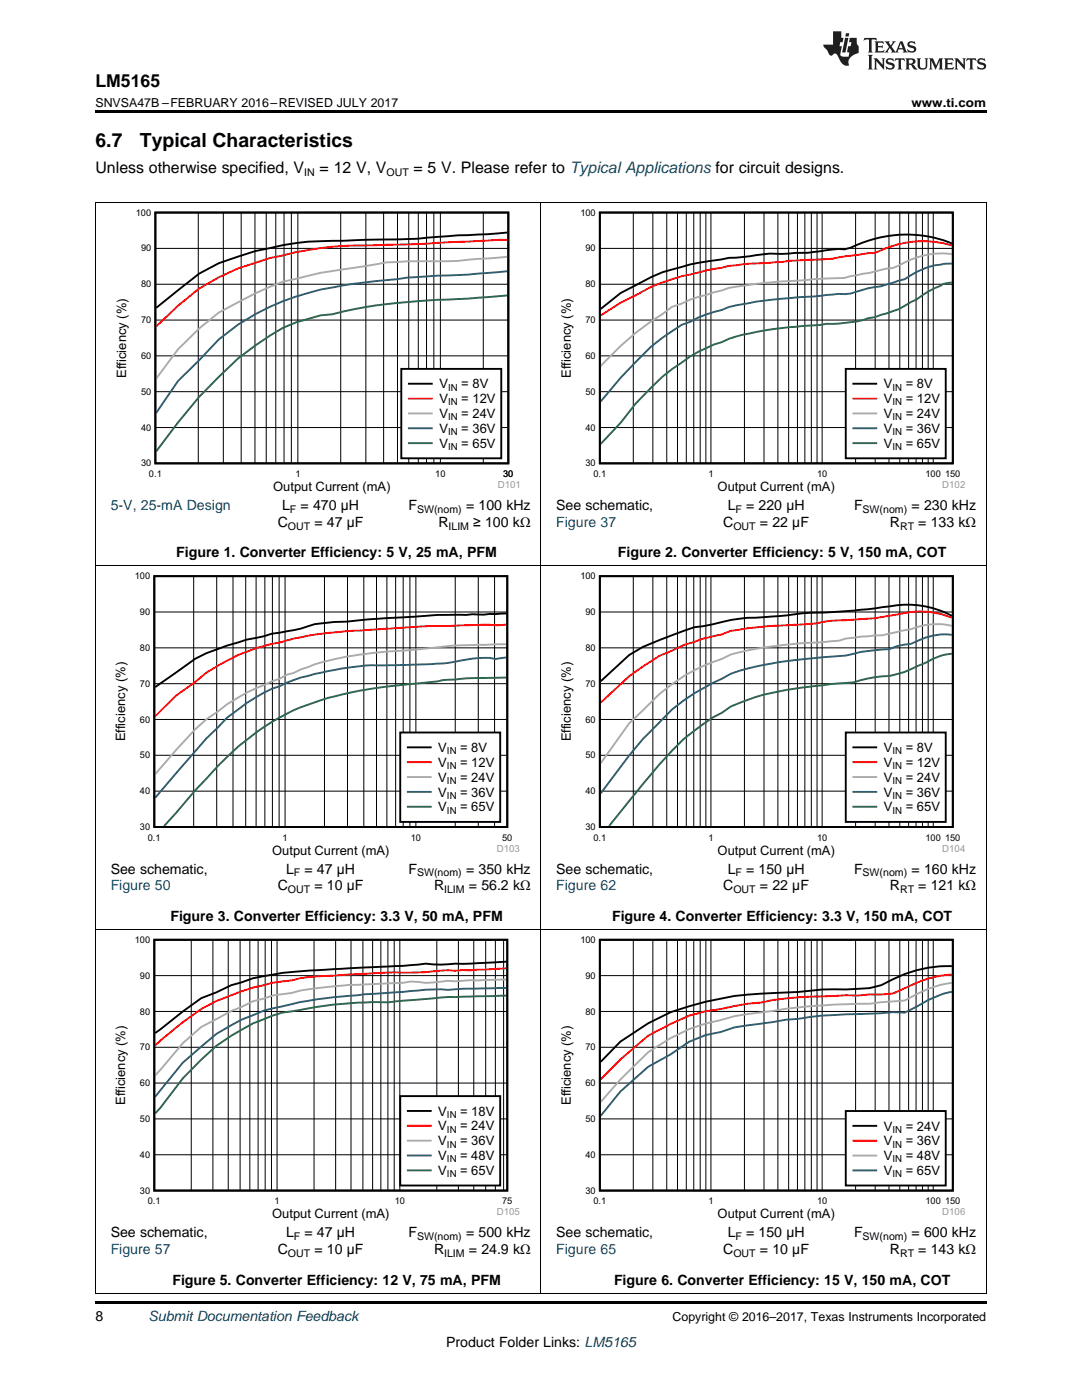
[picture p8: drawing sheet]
<svg xmlns="http://www.w3.org/2000/svg" width="216mm" height="279mm" viewBox="0 0 216 279" stroke-linecap="round" stroke-linejoin="round" font-family="sans-serif">
<path d="M19 259.7h177.8v.5h-177.8z" fill="#000"/>
<path d="M19.1 185.5v72.6M107.9 185.5v72.6M196.8 185.5v72.6M19 258.1h177.8" fill="none" stroke="#000" stroke-width=".2"/>
<path d="M23.1 186.9h80.5v56.8h-80.5z" fill-rule="evenodd" fill="#fff"/>
<path d="M30.8 187.6h70.4v50h-70.4zM101 191.9l-7.2 .4h-2.9a22.5 22.5 0 0 1-6 0l-4.5 .5-12.2 .5a119.5 119.5 0 0 0-13.8 1.2l-3.9 .7-4.3 1.4-3.1 1.5-2.9 1.1-3.7 2.7-5.5 4.3" fill="none" stroke="#000" stroke-width=".38"/>
<g fill="none" stroke="#000" stroke-width=".2">
<path d="M30.8 194.7h70.4M38.2 187.6v50M42.5 187.6v50M45.5 187.6v50M47.9 187.6v50M49.9 187.6v50M51.5 187.6v50M52.9 187.6v50M54.2 187.6v50M55.3 187.6v50M62.7 187.6v50M67 187.6v50"/>
<path d="M70 187.6v50M72.4 187.6v50M74.4 187.6v50M76 187.6v50M77.4 187.6v50M78.7 187.6v50M79.8 187.6v50M87.2 187.6v50M91.5 187.6v50M94.5 187.6v50M96.9 187.6v50M98.8 187.6v50"/>
<path d="M100.5 187.6v50M30.8 216.2h70.4M30.8 209h70.4M30.8 201.9h70.4M30.8 230.5h70.4M30.8 223.3h70.4"/>
</g>
<path d="M101 193.3l-10.1 .4a27.2 27.2 0 0 0-6 .3 306.2 306.2 0 0 0-25 1.2l-1.7 .5a45.7 45.7 0 0 0-18 5.7l-3.7 2.6-5.5 4.7" fill="none" stroke="#f00" stroke-width=".38"/>
<path d="M101 195.5l-7.2 .1-2.9 .2-1.5-.1a23.8 23.8 0 0 1-7.5 .2l-1.5 .2-4.5 .2a117.2 117.2 0 0 0-16 1.4l-1.7 .5-3.8 .5-1.7 .6-2.2 .5-2.3 1.2-2 .8-6 3.2-3.7 3.2-5.5 6.4" fill="none" stroke="#ababab" stroke-width=".38"/>
<path d="M101 197.2l-8.7 .1-2.9 .3-1.5-.2a505.4 505.4 0 0 0-24.7 2l-3.3 .6-7.2 1.7-4.5 1.8-5.1 2.9-6.6 5.7-5.5 6.8" fill="none" stroke="#295c75" stroke-width=".38"/>
<path d="M101 198.7l-5.7 .1a225.2 225.2 0 0 0-17.9 1.2 86.4 86.4 0 0 0-19.2 1.8l-1.9 .3-1.9 .6a33.5 33.5 0 0 0-8.2 4l-3.1 2-2.9 2.8-3.7 3.7-4.5 5.9-1 1.1" fill="none" stroke="#296b4a" stroke-width=".38"/>
<path d="M79.9 218.8h19.9v17.8h-19.9z" fill-rule="evenodd" fill="#fff"/>
<path d="M79.9 218.8h19.9v17.8h-19.9zM81.4 221.7h4.5" fill="none" stroke="#000" stroke-width=".38"/>
<path d="M81.4 224.7h4.5" fill="none" stroke="#f00" stroke-width=".38"/>
<path d="M81.4 227.6h4.5" fill="none" stroke="#ababab" stroke-width=".38"/>
<path d="M81.4 230.6h4.5" fill="none" stroke="#295c75" stroke-width=".38"/>
<path d="M81.4 233.6h4.5" fill="none" stroke="#296b4a" stroke-width=".38"/>
<path d="M112 186.9h80.5v56.8h-80.5z" fill-rule="evenodd" fill="#fff"/>
<path d="M119.7 187.6h70.4v50h-70.4zM189.9 192.8a25.5 25.5 0 0 0-14 3.8l-2.4 .6-4.7 .3a47.5 47.5 0 0 0-9.6 .5l-4.9 .2a60.3 60.3 0 0 0-20.5 3.8l-4.5 2.2-5.5 3.7-3.9 4" fill="none" stroke="#000" stroke-width=".38"/>
<g fill="none" stroke="#000" stroke-width=".2">
<path d="M119.7 194.7h70.4M126.4 187.6v50M130.3 187.6v50M133 187.6v50M135.2 187.6v50M136.9 187.6v50M138.4 187.6v50M139.7 187.6v50M140.8 187.6v50M141.9 187.6v50M148.5 187.6v50M152.4 187.6v50"/>
<path d="M155.2 187.6v50M157.4 187.6v50M159.1 187.6v50M160.6 187.6v50M161.9 187.6v50M163 187.6v50M164 187.6v50M170.7 187.6v50M174.6 187.6v50M177.4 187.6v50M179.5 187.6v50M181.3 187.6v50"/>
<path d="M182.8 187.6v50M184.1 187.6v50M185.2 187.6v50M186.2 187.6v50M119.7 216.2h70.4M119.7 209h70.4M119.7 201.9h70.4M119.7 230.5h70.4M119.7 223.3h70.4"/>
</g>
<path d="M189.9 194.5l-1.1 .1a21.3 21.3 0 0 0-8.3 2.6l-2.3 1.1-7 .4-2.4-.1-4.8 .3a60.4 60.4 0 0 0-12.2 1.2l-2.6 .2-8.4 1.5-3.3 .9-3.7 1.7-4.5 2.3-5.5 4.7-3.9 4" fill="none" stroke="#f00" stroke-width=".38"/>
<path d="M189.9 196.2l-1.1 .1a18.4 18.4 0 0 0-5.9 2.1l-2.4 1.3-7 .6a140.3 140.3 0 0 0-21.7 1.8l-5.3 .7-2.7 .8a34 34 0 0 0-14.5 6.4l-5.5 5.4-3.9 4.5" fill="none" stroke="#ababab" stroke-width=".38"/>
<path d="M189.9 197.9l-.4 .1a17.2 17.2 0 0 0-6.6 2.9l-2.4 1.2-2.3-.1-2.3 .2-7.1 .2a60.3 60.3 0 0 0-9.6 .9l-2.4 .2-10.3 1.5-2.7 1-3 .6-3.3 1.3-3.7 2.5-4.5 2.5-5.5 4.9-3.9 4.9" fill="none" stroke="#295c75" stroke-width=".38"/>
<path d="M168.8 221.7h19.9v14.9h-19.9z" fill-rule="evenodd" fill="#fff"/>
<path d="M168.8 221.7h19.9v14.9h-19.9zM170.3 224.7h4.5" fill="none" stroke="#000" stroke-width=".38"/>
<path d="M170.3 227.7h4.5" fill="none" stroke="#f00" stroke-width=".38"/>
<path d="M170.3 230.6h4.5" fill="none" stroke="#ababab" stroke-width=".38"/>
<path d="M170.3 233.6h4.5" fill="none" stroke="#295c75" stroke-width=".38"/>
<path d="M19.1 113v72.6M107.9 113v72.6M196.8 113v72.6M19 185.5h177.8" fill="none" stroke="#000" stroke-width=".2"/>
<path d="M23.1 114.3h80.5v56.8h-80.5z" fill-rule="evenodd" fill="#fff"/>
<path d="M30.8 115h70.4v50h-70.4zM101 122.4l-5.6 .2a307.5 307.5 0 0 0-22.5 1.1l-7.5 .6a13.8 13.8 0 0 0-5.3 1.1l-5.8 1.1-1.7 .5-3.4 .7-1.6 .5a48.7 48.7 0 0 0-8.7 3.3l-7.9 5.6" fill="none" stroke="#000" stroke-width=".38"/>
<g fill="none" stroke="#000" stroke-width=".2">
<path d="M38.6 115v50.1M43.2 115v50.1M46.5 115v50.1M49 115v50.1M51.1 115v50.1M52.8 115v50.1M54.4 115v50.1M55.7 115v50.1M56.9 115v50.1M64.7 115v50.1M69.3 115v50.1M72.6 115v50.1"/>
<path d="M75.1 115v50.1M77.2 115v50.1M78.9 115v50.1M80.5 115v50.1M81.8 115v50.1M83 115v50.1M90.8 115v50.1M95.4 115v50.1M98.7 115v50.1M30.8 136.4h70.4M30.8 129.3h70.4M30.8 122.1h70.4"/>
<path d="M30.8 157.9h70.4M30.8 150.7h70.4M30.8 143.6h70.4"/>
</g>
<path d="M101 124.6l-2.1 .2-2.4-.1-3.4 .1a425.1 425.1 0 0 0-29 1.7l-5.5 .9-2.9 .9a38.1 38.1 0 0 0-14.5 6l-2.3 1.8-3.8 2.7-4.1 4.1" fill="none" stroke="#f00" stroke-width=".38"/>
<path d="M101 128.6l-4.5 .1a93.5 93.5 0 0 0-13.9 1l-6 .4a57.9 57.9 0 0 0-16.5 3.5l-1.5 .7-1.4 .4-1.5 .8-3.1 1.2a31.6 31.6 0 0 0-9.1 5.3l-2.3 1.6-2.3 2-7.9 8.9" fill="none" stroke="#ababab" stroke-width=".38"/>
<path d="M101 131.2l-2.1 .3a17.8 17.8 0 0 0-7 .3 72.7 72.7 0 0 1-12.9 1 49.4 49.4 0 0 0-11 .7 53.9 53.9 0 0 0-10.8 2.7l-1.5 .8a26 26 0 0 0-8.1 4.5l-2.3 1.7-4.1 4.2-10.2 11.8" fill="none" stroke="#295c75" stroke-width=".38"/>
<path d="M101 135.2l-7.9 .2-4.7 .3-1.2 .3a122 122 0 0 0-21.8 3.3 45.4 45.4 0 0 0-20.1 11.8l-6.4 6.6-6.2 7.2" fill="none" stroke="#296b4a" stroke-width=".38"/>
<path d="M79.9 146.2h19.9v17.8h-19.9z" fill-rule="evenodd" fill="#fff"/>
<path d="M79.9 146.2h19.9v17.8h-19.9zM81.4 149.1h4.5" fill="none" stroke="#000" stroke-width=".38"/>
<path d="M81.4 152.1h4.5" fill="none" stroke="#f00" stroke-width=".38"/>
<path d="M81.4 155.1h4.5" fill="none" stroke="#ababab" stroke-width=".38"/>
<path d="M81.4 158h4.5" fill="none" stroke="#295c75" stroke-width=".38"/>
<path d="M81.4 161h4.5" fill="none" stroke="#296b4a" stroke-width=".38"/>
<path d="M112 114.3h80.5v56.8h-80.5z" fill-rule="evenodd" fill="#fff"/>
<path d="M119.7 115h70.4v50h-70.4zM189.9 122.9a18.7 18.7 0 0 0-12.4-1.9l-1.5 .2a135.9 135.9 0 0 1-16 1.2l-3.1 .4-4.5 .4a36.1 36.1 0 0 0-10.1 1.4l-3.8 .6-4.4 1.6-5.8 2.3-2.8 1.6-5.6 5.3" fill="none" stroke="#000" stroke-width=".38"/>
<g fill="none" stroke="#000" stroke-width=".2">
<path d="M126.4 115v50.1M130.3 115v50.1M133 115v50.1M135.2 115v50.1M136.9 115v50.1M138.4 115v50.1M139.7 115v50.1M140.8 115v50.1M141.9 115v50.1M148.5 115v50.1M152.4 115v50.1M155.2 115v50.1"/>
<path d="M157.4 115v50.1M159.1 115v50.1M160.6 115v50.1M161.9 115v50.1M163 115v50.1M164 115v50.1M170.7 115v50.1M174.6 115v50.1M177.4 115v50.1M179.5 115v50.1M181.3 115v50.1M182.8 115v50.1"/>
<path d="M184.1 115v50.1M185.2 115v50.1M186.2 115v50.1M119.7 136.4h70.4M119.7 129.3h70.4M119.7 122.1h70.4M119.7 157.9h70.4M119.7 150.7h70.4M119.7 143.6h70.4"/>
</g>
<path d="M189.9 123.3a16.8 16.8 0 0 0-11-.6 77.1 77.1 0 0 1-13 1.2 77.6 77.6 0 0 1-12 1l-4.8 .5-3.3 .5-1.8 .7-3.6 .8-3.9 1.3-4.9 2.2-6.1 4-5.6 5.3" fill="none" stroke="#f00" stroke-width=".38"/>
<path d="M189.9 124.9a12.5 12.5 0 0 0-8.1 .7l-5.8 1.2-4.3 .3-2.9 .3-1.5 .5-2.9 .2a87.7 87.7 0 0 0-18.6 2.5l-1.8 .9a34.9 34.9 0 0 0-15.7 10.3l-2.8 2.6-5.6 7.9" fill="none" stroke="#ababab" stroke-width=".38"/>
<path d="M189.9 126.7a11.6 11.6 0 0 0-6.7 1.1l-1.4 .7-2.9 .5-1.4 .5-2.9 .3a24.4 24.4 0 0 0-5.8 1l-4.4 .3a75 75 0 0 0-18.6 3.4l-1.8 1a48.2 48.2 0 0 0-9.9 6.1l-5.8 5.9-2.8 3.3-5.6 7.5" fill="none" stroke="#295c75" stroke-width=".38"/>
<path d="M189.9 130.5l-1.4 .2a12.5 12.5 0 0 0-3.8 1.6l-1.5 .6a19.4 19.4 0 0 1-8.6 2.2l-4.4 1.1-4.3 .3a90.4 90.4 0 0 0-15.2 2.6l-4.9 1.9-1.8 1.3a42.5 42.5 0 0 0-12.4 10.2l-10.1 12.4" fill="none" stroke="#296b4a" stroke-width=".38"/>
<path d="M168.8 146.2h19.9v17.8h-19.9z" fill-rule="evenodd" fill="#fff"/>
<path d="M168.8 146.2h19.9v17.8h-19.9zM170.3 149.1h4.5" fill="none" stroke="#000" stroke-width=".38"/>
<path d="M170.3 152.1h4.5" fill="none" stroke="#f00" stroke-width=".38"/>
<path d="M170.3 155.1h4.5" fill="none" stroke="#ababab" stroke-width=".38"/>
<path d="M170.3 158h4.5" fill="none" stroke="#295c75" stroke-width=".38"/>
<path d="M170.3 161h4.5" fill="none" stroke="#296b4a" stroke-width=".38"/>
<path d="M19.1 40.4v72.6M107.9 40.4v72.6M196.8 40.4v72.6M19 112.9h177.8" fill="none" stroke="#000" stroke-width=".2"/>
<path d="M23.3 41.7h80.2v56.8h-80.2z" fill-rule="evenodd" fill="#fff"/>
<path d="M31 42.4h70.4v50.1h-70.4zM101.2 46.4l-3.8 .3-6 .3a199.4 199.4 0 0 1-20.6 .9l-2.3 .2a58.8 58.8 0 0 0-21 3.1l-3.8 1.3-3.9 2.1-8.6 6.8" fill="none" stroke="#000" stroke-width=".38"/>
<g fill="none" stroke="#000" stroke-width=".2">
<path d="M31 56.7h70.4M31 49.6h70.4M39.6 42.4v50.1M44.6 42.4v50.1M48.1 42.4v50.1M50.9 42.4v50.1M53.1 42.4v50.1M55 42.4v50.1M56.7 42.4v50.1M58.1 42.4v50.1M59.4 42.4v50.1M68 42.4v50.1"/>
<path d="M73 42.4v50.1M76.5 42.4v50.1M79.3 42.4v50.1M81.6 42.4v50.1M83.5 42.4v50.1M85.1 42.4v50.1M86.6 42.4v50.1M87.9 42.4v50.1M96.4 42.4v50.1M101.4 42.4v50.1M31 78.2h70.4M31 71h70.4"/>
<path d="M31 63.9h70.4M31 85.3h70.4"/>
</g>
<path d="M101.2 47.9l-17.9 .8-8.3 .2a71.4 71.4 0 0 0-24 3.5 38.3 38.3 0 0 0-15.5 8.6l-4.3 4.1" fill="none" stroke="#f00" stroke-width=".38"/>
<path d="M101.2 51.2l-5.8 .5a92.1 92.1 0 0 1-14.1 .4l-4.2 .3-2.1 .4a157.9 157.9 0 0 0-18.5 3.4 81 81 0 0 0-12.8 6.2l-3.9 3.2-4.3 4.1-4.3 5.9" fill="none" stroke="#ababab" stroke-width=".38"/>
<path d="M101.2 54.1a183.8 183.8 0 0 1-15.9 1l-2 .2a175 175 0 0 0-19.3 2.5 48 48 0 0 0-20.3 9.9l-3.9 4.2-4.3 4.1-4.3 6.4" fill="none" stroke="#295c75" stroke-width=".38"/>
<path d="M101.2 59l-7.8 .6a152.8 152.8 0 0 0-22.6 2.1l-4.5 1-2.3 .2-4.8 1.4-2.7 1.1a56.8 56.8 0 0 0-12.8 9.8l-3.9 4-4.3 5.1-4.3 5.8" fill="none" stroke="#296b4a" stroke-width=".38"/>
<path d="M80.1 73.6h19.9v17.9h-19.9z" fill-rule="evenodd" fill="#fff"/>
<path d="M80.1 73.6h19.9v17.9h-19.9zM81.6 76.6h4.6" fill="none" stroke="#000" stroke-width=".38"/>
<path d="M81.6 79.5h4.6" fill="none" stroke="#f00" stroke-width=".38"/>
<path d="M81.6 82.5h4.6" fill="none" stroke="#ababab" stroke-width=".38"/>
<path d="M81.6 85.5h4.6" fill="none" stroke="#295c75" stroke-width=".38"/>
<path d="M81.6 88.4h4.6" fill="none" stroke="#296b4a" stroke-width=".38"/>
<path d="M112 41.7h80.5v56.8h-80.5z" fill-rule="evenodd" fill="#fff"/>
<path d="M119.7 42.4h70.4v50.1h-70.4zM189.9 48.6a24.6 24.6 0 0 0-20.2 .8l-1.2 .4a40.3 40.3 0 0 0-7.3 .7l-5 .2a36.2 36.2 0 0 0-7.9 .6l-2.8 .2-1.5 .3a46.9 46.9 0 0 0-14.1 3.5l-6.1 3.2-3.9 3.1" fill="none" stroke="#000" stroke-width=".38"/>
<g fill="none" stroke="#000" stroke-width=".2">
<path d="M119.7 56.7h70.4M119.7 49.6h70.4M126.4 42.4v50.1M130.3 42.4v50.1M133 42.4v50.1M135.2 42.4v50.1M136.9 42.4v50.1M138.4 42.4v50.1M139.7 42.4v50.1M140.8 42.4v50.1M141.9 42.4v50.1M148.5 42.4v50.1"/>
<path d="M152.4 42.4v50.1M155.2 42.4v50.1M157.4 42.4v50.1M159.1 42.4v50.1M160.6 42.4v50.1M161.9 42.4v50.1M163 42.4v50.1M164 42.4v50.1M170.7 42.4v50.1M174.6 42.4v50.1M177.4 42.4v50.1M179.5 42.4v50.1"/>
<path d="M181.3 42.4v50.1M182.8 42.4v50.1M184.1 42.4v50.1M185.2 42.4v50.1M186.2 42.4v50.1M119.7 78.2h70.4M119.7 71h70.4M119.7 63.9h70.4M119.7 85.3h70.4"/>
</g>
<path d="M189.9 49a20.2 20.2 0 0 0-15.4 1.5h-1.2l-3.6 .5a75.3 75.3 0 0 1-12.3 1l-3.8 .4a64.7 64.7 0 0 0-15.9 2.4 37 37 0 0 0-10.9 4.1l-3 1.5-3.9 2.5" fill="none" stroke="#f00" stroke-width=".38"/>
<path d="M189.9 50.7a15.9 15.9 0 0 0-10.6 2.3l-1.2 .5-1.2 .1-8.4 1.9-6.1 .2-5 .4a89.7 89.7 0 0 0-11.9 1.4l-7.8 2.3-1.6 .8-2 .7-1.9 1.4a54.4 54.4 0 0 0-12.3 10.4" fill="none" stroke="#ababab" stroke-width=".38"/>
<path d="M189.9 52.6h-.4a15 15 0 0 0-9 3.1l-2.4 .7a17.6 17.6 0 0 1-4.8 1.1l-1.2 .4a9.2 9.2 0 0 1-4.8 .7l-4.9 .6-3.7 .2a83.9 83.9 0 0 0-13.2 1.9l-1.5 .6a22.2 22.2 0 0 0-6.3 2.3l-1.6 .6a40.5 40.5 0 0 0-9.3 7.5l-3 3.1-3.9 4.7" fill="none" stroke="#295c75" stroke-width=".38"/>
<path d="M189.9 56.4a4.4 4.4 0 0 0-2.2 .6 17.6 17.6 0 0 0-4.8 2.7l-1.2 .6a14.9 14.9 0 0 1-6 2.6l-1.2 .4-1.2 .2a26.9 26.9 0 0 1-8.4 1.1l-2.5 .3a70.7 70.7 0 0 0-16.9 2.7l-1.5 .7a27.4 27.4 0 0 0-7.9 4l-2 1.4a57.3 57.3 0 0 0-10.3 10.7l-3.9 4.2" fill="none" stroke="#296b4a" stroke-width=".38"/>
<path d="M168.8 73.6h19.9v17.9h-19.9z" fill-rule="evenodd" fill="#fff"/>
<path d="M168.8 73.6h19.9v17.9h-19.9zM170.3 76.6h4.5" fill="none" stroke="#000" stroke-width=".38"/>
<path d="M170.3 79.5h4.5" fill="none" stroke="#f00" stroke-width=".38"/>
<path d="M170.3 82.5h4.5" fill="none" stroke="#ababab" stroke-width=".38"/>
<path d="M170.3 85.5h4.5" fill="none" stroke="#295c75" stroke-width=".38"/>
<path d="M170.3 88.4h4.5" fill="none" stroke="#296b4a" stroke-width=".38"/>
<path d="M19 40.4h177.8" fill="none" stroke="#000" stroke-width=".2"/>
<path d="M19 22h177.8v.5h-177.8z" fill="#000"/>
<g fill="#231f20">
<path d="M172.5 7.6l-.1 .5 .4-.2h.6v.1v2.1l-.2 .4h.9l-.2-.4v-2.1l.1-.1h.5l.5 .2-.2-.5zM174.5 8.3l.2 .3v1.5l-.2 .4h1.8l.2-.6a1.04 1.04 0 0 1-1.3 .2v-.7h.6l.3 .2v-.6l-.3 .2h-.6v-.6l.8-.1 .4 .3-.2-.5zM176.5 8.3l.9 1.1-.9 1.1h.8l-.2-.2 .4-.7 .5 .7-.2 .2h1.5l-.2-.2 .2-.4h.9l.1 .4-.2 .2h1l-.3-.3-.7-1.9h-.5l-.9 2-.8-1 .9-1h-.8l.1 .3-.4 .5-.3-.6 .1-.2zM179.7 8.6l.4 1h-.7zM181.3 8.4a.63 .63 0 0 0-.2 .7 .63 .63 0 0 0 .6 .4l.6 .2 .1 .2a.75 .75 0 0 1-.7 .4 .75 .75 0 0 1-.6-.5l.1 .7 .1-.1a1.11 1.11 0 0 0 1.5-.6 1.13 1.13 0 0 0-1.2-.8l-.1-.4a1.04 1.04 0 0 1 1.2 .2l-.2-.5-.2 .1-.4-.2zM173.2 10.9l.2 .4v2.2l-.2 .4h1l-.3-.4v-2.2l.3-.4zM174.3 11.6l.3 .4v1.5l-.3 .4h.8l-.2-.4v-1.3l1.5 1.7v-1.9l.2-.4h-.7l.2 .4v.9l-1.1-1.3zM177 11.8a.62 .62 0 0 0-.2 .7 .62 .62 0 0 0 .6 .4l.6 .1 .1 .3a.76 .76 0 0 1-.7 .3 .76 .76 0 0 1-.7-.4l.2 .7 .1-.1a1.11 1.11 0 0 0 1.5-.6 1.13 1.13 0 0 0-1.2-.8l-.1-.4a1.04 1.04 0 0 1 1.2 .2l-.2-.6-.2 .1-.5-.1zM178.7 11.6l-.2 .6a.61 .61 0 0 1 .8-.3v1.6l-.2 .4h.9l-.2-.4v-1.6a.63 .63 0 0 1 .7 .3l-.1-.6zM180.6 11.6l.3 .4v1.5l-.3 .4h1l-.2-.2-.1-.8 .6 .2a.76 .76 0 0 0 1.2 .7l-1-1a.58 .58 0 0 0 .6-.5 .58 .58 0 0 0-.5-.6zM181.4 11.9h.1a.45 .45 0 0 1 .5 .1 .45 .45 0 0 1 .1 .5l-.8 .2zM182.9 11.6l.2 .2a2.17 2.17 0 0 0 .3 1.9 .99 .99 0 0 0 1.6-.6v-1.1l.2-.4h-.7l.2 .2a1.92 1.92 0 0 1-.2 1.8 .6 .6 0 0 1-.9-.5v-1.1l.2-.4zM185.4 11.6l.2 .4v1.5l-.2 .4h.7l-.2-.4v-1.4l.8 1.8 .8-1.8v1.4l-.2 .4h.9l-.2-.4v-1.5l.2-.4h-.8l-.6 1.5-.6-1.5zM188.4 11.6l.2 .4v1.5l-.2 .4h1.8l.1-.6a1.04 1.04 0 0 1-1.2 .1v-.6h.5l.4 .2v-.6l-.4 .2h-.5v-.7h.8l.3 .3-.1-.6zM190.5 11.6l.2 .4v1.5l-.2 .4h.7l-.2-.4v-1.3l1.5 1.7v-1.9l.2-.4h-.7l.2 .4v.9l-1.1-1.3zM192.9 11.6l-.1 .6a.61 .61 0 0 1 .7-.3l.1 1.6-.3 .4h1l-.3-.4 .1-1.6a.63 .63 0 0 1 .7 .3l-.1-.6zM195.2 11.8a.62 .62 0 0 0-.2 .7 .62 .62 0 0 0 .6 .4l.6 .1 .1 .3a.76 .76 0 0 1-.7 .3 .76 .76 0 0 1-.6-.4l.1 .7 .1-.1a1.11 1.11 0 0 0 1.6-.6 1.13 1.13 0 0 0-1.3-.8l-.1-.4a1.04 1.04 0 0 1 1.2 .2l-.1-.6-.2 .1-.5-.1z"/>
<path d="M166.2 6.3v2.6h-1.9v.4l.8 .9a.91 .91 0 0 0 1 .8 .56 .56 0 0 1 .5-.3 .56 .56 0 0 1 .5 .3l.4 .8a1.53 1.53 0 0 0 1.9 1.2 1.54 1.54 0 0 1 1-2.1l.9-.3v-1.4a1.52 1.52 0 0 1-.4-1.6h-1.3l-.2 .8h.5l-.2 .8h-.5l-.1 1v.2l.4 .1-.2 .8a1.93 1.93 0 0 1-1.6-.3l.3-1.8h-.5l.2-.8h.4l.2-.8h-.4v-1.3zM168.6 7.6l-.6 2.9h.7l.6-2.9zM168.8 6.6l-.1 .7h.6l.2-.7z"/>
</g>
<g font-size="3.9">
<text x="19" y="29.3">6.7</text>
<text x="27.9" y="29.3">Typical Characteristics</text>
</g>
<text font-size="3.5" x="19" y="17.3">LM5165</text>
<g font-size="3.2">
<text x="19" y="34.4">Unless otherwise specified, V</text>
<text x="63.8" y="34.4">= 12 V, V</text>
<text x="82.5" y="34.4">= 5 V. Please refer to Typical Applications for circuit designs.</text>
</g>
<g font-size="2.8" fill="#0000c8">
<text x="22.1" y="101.8">5-V, 25-mA Design</text>
<text x="29.6" y="263.6">Submit Documentation Feedback</text>
</g>
<g font-size="2.8">
<text x="56.3" y="101.8">L</text>
<text x="60" y="101.8">= 470 µH</text>
<text x="81.5" y="101.8">F</text>
<text x="93" y="101.8">= 100 kHz</text>
<text x="111" y="101.8">See schematic,</text>
<text x="145.2" y="101.8">L</text>
<text x="148.9" y="101.8">= 220 µH</text>
<text x="170.4" y="101.8">F</text>
<text x="181.9" y="101.8">= 230 kHz</text>
<text x="55.4" y="105.1">C</text>
<text x="62.7" y="105.1">= 47 µF</text>
<text x="87.5" y="105.1">R</text>
<text x="94.4" y="105.1">≥ 100 kΩ</text>
<text x="144.3" y="105.1">C</text>
<text x="151.6" y="105.1">= 22 µF</text>
<text x="177.6" y="105.1">R</text>
<text x="183.2" y="105.1">= 133 kΩ</text>
<text x="35.2" y="111.2">Figure 1. Converter Efficiency: 5 V, 25 mA, PFM</text>
<text x="123.3" y="111.2">Figure 2. Converter Efficiency: 5 V, 150 mA, COT</text>
<text x="22.1" y="174.3">See schematic,</text>
<text x="55.4" y="177.7">C</text>
<text x="57.1" y="174.3">L</text>
<text x="60.7" y="174.3">= 47 µH</text>
<text x="62.7" y="177.7">= 10 µF</text>
<text x="81.5" y="174.3">F</text>
<text x="86.6" y="177.7">R</text>
<text x="93" y="174.3">= 350 kHz</text>
<text x="93.6" y="177.7">= 56.2 kΩ</text>
<text x="111" y="174.3">See schematic,</text>
<text x="144.3" y="177.7">C</text>
<text x="145.2" y="174.3">L</text>
<text x="148.9" y="174.3">= 150 µH</text>
<text x="151.6" y="177.7">= 22 µF</text>
<text x="170.4" y="174.3">F</text>
<text x="177.6" y="177.7">R</text>
<text x="181.9" y="174.3">= 160 kHz</text>
<text x="183.2" y="177.7">= 121 kΩ</text>
<text x="34" y="183.8">Figure 3. Converter Efficiency: 3.3 V, 50 mA, PFM</text>
<text x="122.1" y="183.8">Figure 4. Converter Efficiency: 3.3 V, 150 mA, COT</text>
<text x="22.1" y="246.9">See schematic,</text>
<text x="55.4" y="250.3">C</text>
<text x="57.1" y="246.9">L</text>
<text x="60.7" y="246.9">= 47 µH</text>
<text x="62.7" y="250.3">= 10 µF</text>
<text x="81.5" y="246.9">F</text>
<text x="86.6" y="250.3">R</text>
<text x="93" y="246.9">= 500 kHz</text>
<text x="93.6" y="250.3">= 24.9 kΩ</text>
<text x="111" y="246.9">See schematic,</text>
<text x="144.3" y="250.3">C</text>
<text x="145.2" y="246.9">L</text>
<text x="148.9" y="246.9">= 150 µH</text>
<text x="151.6" y="250.3">= 10 µF</text>
<text x="170.4" y="246.9">F</text>
<text x="177.6" y="250.3">R</text>
<text x="181.9" y="246.9">= 600 kHz</text>
<text x="183.2" y="250.3">= 143 kΩ</text>
<text x="34.4" y="256.4">Figure 5. Converter Efficiency: 12 V, 75 mA, PFM</text>
<text x="122.5" y="256.4">Figure 6. Converter Efficiency: 15 V, 150 mA, COT</text>
<text x="19" y="263.6">8</text>
<text x="89" y="268.9">Product Folder Links: LM5165</text>
</g>
<g font-size="2.8" fill="#00f">
<text x="111" y="105.1">Figure 37</text>
<text x="22.1" y="177.7">Figure 50</text>
<text x="111" y="177.7">Figure 62</text>
<text x="22.1" y="250.3">Figure 57</text>
<text x="111" y="250.3">Figure 65</text>
</g>
<g font-size="2.6">
<text x="25.2" y="75.4" transform="rotate(-90 25.2 75.4)">Efficiency (%)</text>
<text x="87.7" y="77.5">V</text>
<text x="92.1" y="77.5">= 8V</text>
<text x="113.9" y="75.4" transform="rotate(-90 113.9 75.4)">Efficiency (%)</text>
<text x="176.4" y="77.5">V</text>
<text x="180.7" y="77.5">= 8V</text>
<text x="87.7" y="80.5">V</text>
<text x="87.7" y="83.4">V</text>
<text x="92.1" y="80.5">= 12V</text>
<text x="92.1" y="83.4">= 24V</text>
<text x="176.4" y="80.5">V</text>
<text x="176.4" y="83.4">V</text>
<text x="180.7" y="80.5">= 12V</text>
<text x="180.7" y="83.4">= 24V</text>
<text x="87.7" y="86.4">V</text>
<text x="87.7" y="89.4">V</text>
<text x="92.1" y="86.4">= 36V</text>
<text x="92.1" y="89.4">= 65V</text>
<text x="176.4" y="86.4">V</text>
<text x="176.4" y="89.4">V</text>
<text x="180.7" y="86.4">= 36V</text>
<text x="180.7" y="89.4">= 65V</text>
<text x="54.5" y="98">Output Current (mA)</text>
<text x="143.2" y="98">Output Current (mA)</text>
<text x="25" y="148" transform="rotate(-90 25 148)">Efficiency (%)</text>
<text x="113.9" y="148" transform="rotate(-90 113.9 148)">Efficiency (%)</text>
<text x="87.5" y="150.1">V</text>
<text x="87.5" y="153">V</text>
<text x="91.8" y="150.1">= 8V</text>
<text x="91.8" y="153">= 12V</text>
<text x="176.4" y="150.1">V</text>
<text x="176.4" y="153">V</text>
<text x="180.7" y="150.1">= 8V</text>
<text x="180.7" y="153">= 12V</text>
<text x="87.5" y="156">V</text>
<text x="87.5" y="159">V</text>
<text x="87.5" y="161.9">V</text>
<text x="91.8" y="156">= 24V</text>
<text x="91.8" y="159">= 36V</text>
<text x="91.8" y="161.9">= 65V</text>
<text x="176.4" y="156">V</text>
<text x="176.4" y="159">V</text>
<text x="176.4" y="161.9">V</text>
<text x="180.7" y="156">= 24V</text>
<text x="180.7" y="159">= 36V</text>
<text x="180.7" y="161.9">= 65V</text>
<text x="54.3" y="170.5">Output Current (mA)</text>
<text x="143.2" y="170.5">Output Current (mA)</text>
<text x="25" y="220.5" transform="rotate(-90 25 220.5)">Efficiency (%)</text>
<text x="113.9" y="220.5" transform="rotate(-90 113.9 220.5)">Efficiency (%)</text>
<text x="87.5" y="222.6">V</text>
<text x="87.5" y="225.6">V</text>
<text x="91.8" y="222.6">= 18V</text>
<text x="91.8" y="225.6">= 24V</text>
<text x="176.4" y="225.6">V</text>
<text x="180.7" y="225.6">= 24V</text>
<text x="87.5" y="228.6">V</text>
<text x="87.5" y="231.5">V</text>
<text x="91.8" y="228.6">= 36V</text>
<text x="91.8" y="231.5">= 48V</text>
<text x="176.4" y="228.6">V</text>
<text x="176.4" y="231.5">V</text>
<text x="180.7" y="228.6">= 36V</text>
<text x="180.7" y="231.5">= 48V</text>
<text x="87.5" y="234.5">V</text>
<text x="91.8" y="234.5">= 65V</text>
<text x="176.4" y="234.5">V</text>
<text x="180.7" y="234.5">= 65V</text>
<text x="54.3" y="243.1">Output Current (mA)</text>
<text x="143.2" y="243.1">Output Current (mA)</text>
</g>
<g font-size="2.5">
<text x="19" y="21.4">SNVSA47B –FEBRUARY 2016–REVISED JULY 2017</text>
<text x="181.9" y="21.4">www.ti.com</text>
<text x="134.2" y="263.6">Copyright © 2016–2017, Texas Instruments Incorporated</text>
</g>
<g font-size="2.1">
<text x="60.7" y="35.1">IN</text>
<text x="77.1" y="35.1">OUT</text>
<text x="57.4" y="105.7">OUT</text>
<text x="57.9" y="102.3">F</text>
<text x="83.2" y="102.3">SW(nom)</text>
<text x="89.5" y="105.7">ILIM</text>
<text x="146.3" y="105.7">OUT</text>
<text x="146.8" y="102.3">F</text>
<text x="172.1" y="102.3">SW(nom)</text>
<text x="179.6" y="105.7">RT</text>
<text x="57.4" y="178.3">OUT</text>
<text x="58.6" y="174.9">F</text>
<text x="83.2" y="174.9">SW(nom)</text>
<text x="88.6" y="178.3">ILIM</text>
<text x="146.3" y="178.3">OUT</text>
<text x="146.8" y="174.9">F</text>
<text x="172.1" y="174.9">SW(nom)</text>
<text x="179.6" y="178.3">RT</text>
<text x="57.4" y="250.8">OUT</text>
<text x="58.6" y="247.5">F</text>
<text x="83.2" y="247.5">SW(nom)</text>
<text x="88.6" y="250.8">ILIM</text>
<text x="146.3" y="250.8">OUT</text>
<text x="146.8" y="247.5">F</text>
<text x="172.1" y="247.5">SW(nom)</text>
<text x="179.6" y="250.8">RT</text>
</g>
<g font-size="1.9">
<text x="89.4" y="78">IN</text>
<text x="178.1" y="78">IN</text>
<text x="89.4" y="80.9">IN</text>
<text x="89.4" y="83.9">IN</text>
<text x="178.1" y="80.9">IN</text>
<text x="178.1" y="83.9">IN</text>
<text x="89.4" y="86.8">IN</text>
<text x="89.4" y="89.8">IN</text>
<text x="178.1" y="86.8">IN</text>
<text x="178.1" y="89.8">IN</text>
<text x="89.2" y="150.5">IN</text>
<text x="89.2" y="153.5">IN</text>
<text x="178.1" y="150.5">IN</text>
<text x="178.1" y="153.5">IN</text>
<text x="89.2" y="156.4">IN</text>
<text x="89.2" y="159.4">IN</text>
<text x="178.1" y="156.4">IN</text>
<text x="178.1" y="159.4">IN</text>
<text x="89.2" y="162.4">IN</text>
<text x="178.1" y="162.4">IN</text>
<text x="89.2" y="223.1">IN</text>
<text x="89.2" y="226">IN</text>
<text x="178.1" y="226.1">IN</text>
<text x="89.2" y="229">IN</text>
<text x="89.2" y="232">IN</text>
<text x="178.1" y="229">IN</text>
<text x="178.1" y="232">IN</text>
<text x="89.2" y="234.9">IN</text>
<text x="178.1" y="234.9">IN</text>
</g>
<g font-size="1.9" fill="#999">
<text x="99.3" y="97.4">D101</text>
<text x="188" y="97.4">D102</text>
<text x="99.1" y="170">D103</text>
<text x="188" y="170">D104</text>
<text x="99.1" y="242.5">D105</text>
<text x="188" y="242.5">D106</text>
</g>
<g font-size="1.8">
<text x="27.1" y="43">100</text>
<text x="115.8" y="43">100</text>
<text x="28.1" y="50.2">90</text>
<text x="116.8" y="50.2">90</text>
<text x="28.1" y="57.3">80</text>
<text x="116.8" y="57.3">80</text>
<text x="28.1" y="64.5">70</text>
<text x="116.8" y="64.5">70</text>
<text x="28.1" y="71.6">60</text>
<text x="116.8" y="71.6">60</text>
<text x="28.1" y="78.8">50</text>
<text x="116.8" y="78.8">50</text>
<text x="28.1" y="85.9">40</text>
<text x="116.8" y="85.9">40</text>
<text x="28.1" y="93.1">30</text>
<text x="29.7" y="95.2">0.1</text>
<text x="58.9" y="95.2">1</text>
<text x="86.9" y="95.2">10</text>
<text x="100.4" y="95.2">30</text>
<text x="116.8" y="93.1">30</text>
<text x="118.4" y="95.2">0.1</text>
<text x="141.4" y="95.2">1</text>
<text x="163" y="95.2">10</text>
<text x="184.7" y="95.2">100 150</text>
<text x="26.9" y="115.6">100</text>
<text x="115.8" y="115.6">100</text>
<text x="27.9" y="122.7">90</text>
<text x="116.8" y="122.7">90</text>
<text x="27.9" y="129.9">80</text>
<text x="116.8" y="129.9">80</text>
<text x="27.9" y="137.1">70</text>
<text x="116.8" y="137.1">70</text>
<text x="27.9" y="144.2">60</text>
<text x="116.8" y="144.2">60</text>
<text x="27.9" y="151.3">50</text>
<text x="116.8" y="151.3">50</text>
<text x="27.9" y="158.5">40</text>
<text x="116.8" y="158.5">40</text>
<text x="27.9" y="165.7">30</text>
<text x="29.5" y="167.8">0.1</text>
<text x="56.4" y="167.8">1</text>
<text x="82" y="167.8">10</text>
<text x="100.2" y="167.8">50</text>
<text x="116.8" y="165.7">30</text>
<text x="118.4" y="167.8">0.1</text>
<text x="141.4" y="167.8">1</text>
<text x="163" y="167.8">10</text>
<text x="184.7" y="167.8">100 150</text>
<text x="26.9" y="188.2">100</text>
<text x="115.8" y="188.2">100</text>
<text x="27.9" y="195.3">90</text>
<text x="116.8" y="195.3">90</text>
<text x="27.9" y="202.5">80</text>
<text x="116.8" y="202.5">80</text>
<text x="27.9" y="209.6">70</text>
<text x="116.8" y="209.6">70</text>
<text x="27.9" y="216.8">60</text>
<text x="116.8" y="216.8">60</text>
<text x="27.9" y="223.9">50</text>
<text x="116.8" y="223.9">50</text>
<text x="27.9" y="231.1">40</text>
<text x="116.8" y="231.1">40</text>
<text x="27.9" y="238.2">30</text>
<text x="116.8" y="238.2">30</text>
<text x="29.5" y="240.3">0.1</text>
<text x="54.8" y="240.3">1</text>
<text x="78.8" y="240.3">10</text>
<text x="100.2" y="240.3">75</text>
<text x="118.4" y="240.3">0.1</text>
<text x="141.4" y="240.3">1</text>
<text x="163" y="240.3">10</text>
<text x="184.7" y="240.3">100 150</text>
</g>
</svg>
